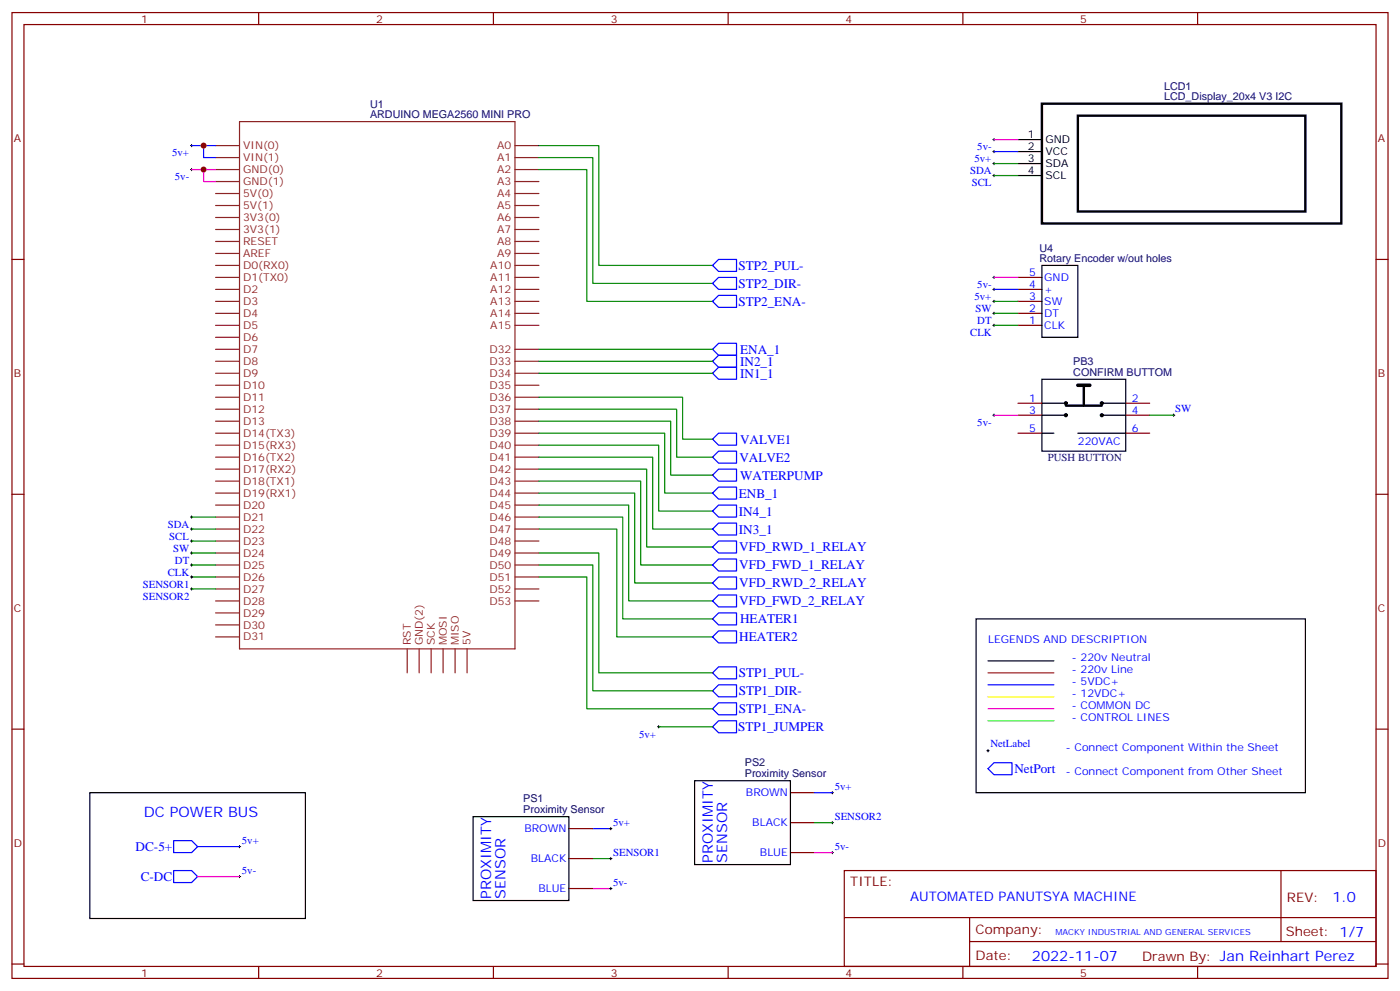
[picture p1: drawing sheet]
<svg xmlns="http://www.w3.org/2000/svg" width="412mm" height="292mm" viewBox="0 0 412 292" stroke-linecap="round" stroke-linejoin="round" font-family="sans-serif">
<g fill="none" stroke="#870000" stroke-width=".35">
<path d="M3.5 3.7h405.4v284.3h-405.4zM7.1 7.2h398.2v277.3h-398.2zM76.2 3.7v3.5M145.3 3.7v3.5M214.5 3.7v3.5M283.6 3.7v3.5M352.8 3.7v3.5M3.5 76.4h3.6M405.3 76.4h3.6M299.9 95.8h7M299.9 92.3h7M299.9 88.7h7"/>
<path d="M299.9 85.2h7M299.9 81.7h7M299.9 118.7h7M331.6 118.7h7.1M299.9 122.2h7M299.9 127.5h7M331.6 122.2h7.1M331.6 127.5h7.1M3.5 145.5h3.6M405.3 145.5h3.6M3.5 214.7h3.6M405.3 214.7h3.6"/>
<path d="M232.8 233.4h7.1M167.6 243.9h7M167.6 252.8h7M232.8 242.2h7.1M232.8 251h7.1M248.7 256.3h156.6v28.2h-156.6zM377.3 256.3v20.9M167.6 261.6h7M248.7 270.1h156.5M285.6 277.2h119.6M285.6 270.1v14.2M3.5 283.8h3.6"/>
<path d="M76.2 284.5v3.5M145.3 284.5v3.5M214.5 284.5v3.5M283.6 284.5v3.5M352.8 284.5v3.5M405.3 283.8h3.6"/>
</g>
<g fill="none" stroke="#8c2424" stroke-width=".35">
<path d="M70.6 35.8h81.1v155.2h-81.1zM63.5 53.4h7.1M63.5 57h7.1M63.5 46.4h7.1M63.5 49.9h7.1M63.5 42.9h7.1M151.7 53.4h7M151.7 57h7M151.7 46.4h7M151.7 49.9h7M151.7 42.9h7M63.5 78.1h7.1"/>
<path d="M63.5 67.6h7.1M63.5 64h7.1M63.5 60.5h7.1M63.5 71.1h7.1M63.5 74.6h7.1M151.7 78.1h7M151.7 67.6h7M151.7 64h7M151.7 60.5h7M151.7 71.1h7M151.7 74.6h7M63.5 81.7h7.1"/>
<path d="M63.5 99.3h7.1M63.5 92.3h7.1M63.5 88.7h7.1M63.5 85.2h7.1M63.5 95.8h7.1M151.7 81.7h7M151.7 92.3h7M151.7 88.7h7M151.7 85.2h7M151.7 95.8h7M63.5 109.9h7.1M63.5 106.4h7.1"/>
<path d="M63.5 102.8h7.1M63.5 113.4h7.1M63.5 116.9h7.1M151.7 109.9h7M151.7 106.4h7M151.7 102.8h7M151.7 113.4h7M151.7 116.9h7M63.5 120.5h7.1M63.5 124h7.1M63.5 134.6h7.1M63.5 138.1h7.1"/>
<path d="M63.5 127.5h7.1M63.5 131.1h7.1M151.7 120.5h7M151.7 124h7M151.7 134.6h7M151.7 138.1h7M151.7 127.5h7M151.7 131.1h7M63.5 141.6h7.1M63.5 145.2h7.1M63.5 155.8h7.1M63.5 152.2h7.1"/>
<path d="M63.5 148.7h7.1M63.5 159.3h7.1M151.7 141.6h7M151.7 145.2h7M151.7 155.8h7M151.7 152.2h7M151.7 148.7h7M151.7 159.3h7M63.5 162.8h7.1M63.5 173.4h7.1M63.5 169.9h7.1M63.5 166.3h7.1"/>
<path d="M63.5 176.9h7.1M151.7 162.8h7M151.7 173.4h7M151.7 169.9h7M151.7 166.3h7M151.7 176.9h7M63.5 184h7.1M63.5 180.4h7.1M63.5 187.5h7.1M119.9 191v7.1M123.5 191v7.1M127 191v7.1"/>
<path d="M130.5 191v7.1M134.1 191v7.1M137.6 191v7.1"/>
</g>
<path d="M306.9 30.5h88.2v35.3h-88.2zM317.5 34h67v28.3h-67zM314 119.4h10.6M319.3 113.4v6" fill="none" stroke="#000" stroke-width=".71"/>
<g fill="none" stroke="#000" stroke-width=".35">
<path d="M299.9 41.1h7M299.9 44.6h7M299.9 48.2h7M299.9 51.7h7M306.9 78.1h10.6v21.2h-10.6zM306.9 111.7h24.7v21.1h-24.7zM306.9 118.7h7.1M324.6 118.7h7M306.9 127.5h3.5M306.9 122.2h7.1M317.5 127.5h14.1M324.6 122.2h7"/>
<path d="M287.5 182.2h97v51.2h-97zM291 194.6h19.4M26.5 233.4h63.5v37h-63.5zM204.6 229.8h28.2v24.7h-28.2zM139.3 240.4h28.3v24.7h-28.3z"/>
</g>
<g fill="none" stroke="#008700" stroke-width=".35">
<path d="M158.7 49.9h14.2v38.8h37M158.7 46.4h15.9v37h35.3M158.7 42.9h17.7v35.2h33.5M292.8 48.2h7.1M292.8 51.7h7.1M292.8 88.7h7.1M292.8 92.3h7.1M292.8 95.8h7.1M158.7 116.9h42.4v12.4h8.8M158.7 102.8h51.2M158.7 106.4h51.2M158.7 109.9h51.2"/>
<path d="M158.7 127.5h37.1v17.7h14.1M158.7 131.1h35.3v19.4h15.9M158.7 134.6h33.6v21.2h17.6M158.7 138.1h31.8v22.9h19.4M158.7 124h38.9v15.9h12.3M158.7 120.5h40.6v14.1h10.6M338.7 122.2h7M56.4 152.2h7.1M56.4 155.8h7.1M56.4 159.3h7.1M158.7 141.6h30v24.7h21.2M158.7 145.2h28.3v26.4h22.9"/>
<path d="M158.7 148.7h26.5v28.2h24.7M158.7 152.2h24.7v30h26.5M158.7 155.8h23v31.7h28.2M56.4 169.9h7.1M56.4 173.4h7.1M56.4 162.8h7.1M56.4 166.3h7.1M158.7 162.8h17.7v35.3h33.5M158.7 166.3h15.9v37.1h35.3M158.7 169.9h14.2v38.8h37M194 214h15.9M174.6 252.8h5.3"/>
<path d="M239.9 242.2h5.3"/>
</g>
<g fill="none" stroke="#00f" stroke-width=".35">
<path d="M56.4 42.9h3.6M63.5 42.9h-3.5v3.5h3.5M292.8 44.6h7.1M209.9 78.1l1.8-1.7h5.3v3.5h-5.3zM209.9 88.7l1.8-1.7h5.3v3.5h-5.3zM209.9 83.4l1.8-1.7h5.3v3.5h-5.3zM292.8 85.2h7.1M209.9 106.4l1.8-1.8h5.3v3.5h-5.3zM209.9 102.8l1.8-1.7h5.3v3.5h-5.3zM209.9 109.9l1.8-1.8h5.3v3.6h-5.3zM209.9 139.9l1.8-1.8h5.3v3.5h-5.3zM209.9 134.6l1.8-1.8h5.3v3.5h-5.3z"/>
<path d="M209.9 129.3l1.8-1.8h5.3v3.6h-5.3zM209.9 145.2l1.8-1.8h5.3v3.5h-5.3zM209.9 150.5l1.8-1.8h5.3v3.5h-5.3zM211.7 154h5.3v3.5h-5.3l-1.8-1.7zM209.9 166.3l1.8-1.7h5.3v3.5h-5.3zM209.9 161l1.8-1.7h5.3v3.5h-5.3zM209.9 176.9l1.8-1.7h5.3v3.5h-5.3zM209.9 171.6l1.8-1.7h5.3v3.5h-5.3zM209.9 198.1l1.8-1.8h5.3v3.5h-5.3zM209.9 182.2l1.8-1.8h5.3v3.6h-5.3zM209.9 187.5l1.8-1.8h5.3v3.6h-5.3zM209.9 214l1.8-1.8h5.3v3.5h-5.3z"/>
<path d="M209.9 203.4l1.8-1.8h5.3v3.5h-5.3zM209.9 208.7l1.8-1.8h5.3v3.5h-5.3zM291 201.6h19.4M239.9 233.4h5.3M291 226.3l1.8-1.8h5.3v3.6h-5.3zM51.2 256.3h5.2l1.8 1.8-1.8 1.7h-5.2zM51.2 247.5h5.2l1.8 1.7-1.8 1.8h-5.2zM58.2 249.2h12.4M174.6 243.9h5.3"/>
</g>
<g fill="none" stroke="#000" stroke-width=".29">
<path d="M56.1 42.9h.7M56.1 49.9h.7M56.4 42.5v.7M56.4 49.6v.7M292.5 41.1h.7M292.5 44.6h.7M292.5 48.2h.7M292.5 51.7h.7M292.8 40.7v.8M292.8 44.3v.7M292.8 47.8v.7M292.8 51.3v.7"/>
<path d="M292.5 85.2h.7M292.5 81.7h.7M292.5 88.7h.7M292.5 92.3h.7M292.5 95.8h.7M292.8 81.3v.7M292.8 84.8v.7M292.8 88.4v.7M292.8 91.9v.7M292.8 95.4v.7M292.5 122.2h.7M292.8 121.9v.7"/>
<path d="M345.4 122.2h.7M345.7 121.9v.7M56.1 159.3h.7M56.1 152.2h.7M56.1 155.8h.7M56.4 151.9v.7M56.4 155.4v.7M56.4 158.9v.7M56.1 162.8h.7M56.1 166.3h.7M56.1 169.9h.7M56.1 173.4h.7"/>
<path d="M56.4 162.5v.7M56.4 166v.7M56.4 169.5v.7M56.4 173v.7M193.7 214h.7M194 213.6v.7M244.8 233.4h.7M245.2 233v.7M290.7 221h.7M291 220.7v.7M70.2 249.2h.7M70.2 258.1h.7"/>
<path d="M70.6 248.9v.7M70.6 257.7v.7M179.6 252.8h.7M179.6 243.9h.7M179.9 243.6v.7M179.9 252.4v.7M244.8 251h.7M244.8 242.2h.7M245.2 241.8v.7M245.2 250.6v.8M179.6 261.6h.7M179.9 261.2v.7"/>
</g>
<path d="M56.4 49.9h7.1M60 49.9v3.5h3.5M292.8 41.1h7.1M292.8 81.7h7.1M292.8 122.2h7.1M291 208.7h19.4M58.2 258.1h12.4M239.9 251h5.3M174.6 261.6h5.3" fill="none" stroke="#f0f" stroke-width=".35"/>
<path d="M317.5 113.4h3.5" fill="none" stroke="#000" stroke-width="1.1"/>
<g fill="#000" stroke="#000" stroke-width=".35">
<circle cx="314" cy="118.7" r=".44"/>
<circle cx="324.6" cy="118.7" r=".44"/>
<circle cx="314" cy="122.2" r=".44"/>
<circle cx="324.6" cy="122.2" r=".44"/>
</g>
<path d="M291 205.1h19.4" fill="none" stroke="#ff0" stroke-width=".35"/>
<path d="M291 198.1h19.4" fill="none" stroke="#f00" stroke-width=".35"/>
<path d="M291 212.2h19.4" fill="none" stroke="#0f0" stroke-width=".35"/>
<g fill="#c00">
<circle cx="60" cy="42.9" r=".88"/>
<circle cx="60" cy="49.9" r=".88"/>
</g>
<g font-size="4.2" fill="#00f">
<text x="42.3" y="240.4">DC POWER BUS</text>
<text x="210" y="254" transform="rotate(-90 210 254)">PROXIMITY</text>
<text x="214.2" y="254" transform="rotate(-90 214.2 254)">SENSOR</text>
<text x="144.7" y="264.6" transform="rotate(-90 144.7 264.6)">PROXIMITY</text>
<text x="148.9" y="264.6" transform="rotate(-90 148.9 264.6)">SENSOR</text>
<text x="392.5" y="265.6">1.0</text>
<text x="304" y="282.9">2022-11-07</text>
</g>
<g font-size="3.9" fill="#00f">
<text x="217.5" y="79.4">STP2_PUL-</text>
<text x="217.5" y="84.7">STP2_DIR-</text>
<text x="217.5" y="90">STP2_ENA-</text>
<text x="218" y="107.7">IN2_1</text>
<text x="218" y="104.1">ENA_1</text>
<text x="218" y="111.2">IN1_1</text>
<text x="218" y="130.6">VALVE1</text>
<text x="217.8" y="135.9">VALVE2</text>
<text x="218" y="141.2">WATERPUMP</text>
<text x="217.7" y="146.5">ENB_1</text>
<text x="217.7" y="151.8">IN4_1</text>
<text x="217.7" y="157.1">IN3_1</text>
<text x="217.7" y="162.2">VFD_RWD_1_RELAY</text>
<text x="217.8" y="167.5">VFD_FWD_1_RELAY</text>
<text x="217.8" y="172.9">VFD_RWD_2_RELAY</text>
<text x="217.7" y="178.2">VFD_FWD_2_RELAY</text>
<text x="218" y="183.5">HEATER1</text>
<text x="217.8" y="188.8">HEATER2</text>
<text x="217.7" y="199.4">STP1_PUL-</text>
<text x="217.7" y="204.6">STP1_DIR-</text>
<text x="217.7" y="209.9">STP1_ENA-</text>
<text x="217.4" y="215.2">STP1_JUMPER</text>
<text x="298.8" y="227.6">NetPort</text>
<text x="40" y="250.4">DC-5+</text>
<text x="41.5" y="259.3">C-DC</text>
<text x="268.1" y="265.1">AUTOMATED PANUTSYA MACHINE</text>
</g>
<g font-size="3.9" fill="#800">
<text x="250.5" y="260.9">TITLE:</text>
<text x="379.1" y="265.6">REV:</text>
<text x="287.4" y="275.1">Company:</text>
<text x="378.7" y="275.7">Sheet: 1/7</text>
<text x="287.4" y="282.8">Date:</text>
<text x="336.4" y="282.8">Drawn By: Jan Reinhart Perez</text>
</g>
<g font-size="3.2" fill="#800">
<text x="41.6" y="6.7">1</text>
<text x="110.8" y="6.7">2</text>
<text x="179.9" y="6.7">3</text>
<text x="249.1" y="6.7">4</text>
<text x="318.2" y="6.7">5</text>
<text x="4.1" y="41.8">A</text>
<text x="405.9" y="41.8">A</text>
<text x="4.1" y="110.9">B</text>
<text x="405.9" y="110.9">B</text>
<text x="4.1" y="180.1">C</text>
<text x="405.9" y="180.1">C</text>
<text x="4.1" y="249.2">D</text>
<text x="405.9" y="249.2">D</text>
<text x="41.6" y="287.5">1</text>
<text x="110.8" y="287.5">2</text>
<text x="179.9" y="287.5">3</text>
<text x="249.1" y="287.5">4</text>
<text x="318.2" y="287.5">5</text>
</g>
<g font-size="3.2" fill="#000080">
<text x="342.9" y="29.5">LCD_Display_20x4 V3 I2C</text>
<text x="342.9" y="26.5">LCD1</text>
<text x="109" y="34.7">ARDUINO MEGA2560 MINI PRO</text>
<text x="109" y="31.8">U1</text>
<text x="306.2" y="77.1">Rotary Encoder w/out holes</text>
<text x="306.2" y="74.1">U4</text>
<text x="316.2" y="107.4">PB3</text>
<text x="316.2" y="110.6">CONFIRM BUTTOM</text>
<text x="308.7" y="135.8">PUSH BUTTON</text>
<text x="219.4" y="225.6">PS2</text>
<text x="219.4" y="228.8">Proximity Sensor</text>
<text x="154.1" y="239.4">Proximity Sensor</text>
<text x="154.1" y="236.1">PS1</text>
</g>
<g font-size="3.2">
<text x="302.8" y="40.7">1</text>
<text x="302.8" y="44.3">2</text>
<text x="302.8" y="47.8">3</text>
<text x="308" y="42.2">GND</text>
<text x="308" y="45.7">VCC</text>
<text x="302.8" y="51.3">4</text>
<text x="308" y="49.2">SDA</text>
<text x="308" y="52.7">SCL</text>
</g>
<g font-size="3.2" fill="#00f">
<text x="50.7" y="46">5v+</text>
<text x="287.1" y="47.8">5v+</text>
<text x="287.9" y="44.3">5v-</text>
<text x="51.5" y="53.1">5v-</text>
<text x="285.8" y="51.3">SDA</text>
<text x="286.2" y="54.9">SCL</text>
<text x="303.1" y="81.3">5</text>
<text x="307.6" y="82.7">GND</text>
<text x="287.1" y="88.4">5v+</text>
<text x="287.9" y="84.8">5v-</text>
<text x="303.1" y="88.4">3</text>
<text x="303.1" y="84.8">4</text>
<text x="307.6" y="89.8">SW</text>
<text x="307.6" y="86.3">+</text>
<text x="287.4" y="91.9">SW</text>
<text x="287.9" y="95.4">DT</text>
<text x="303.1" y="95.4">1</text>
<text x="303.1" y="91.9">2</text>
<text x="307.6" y="93.3">DT</text>
<text x="285.8" y="99">CLK</text>
<text x="307.6" y="96.8">CLK</text>
<text x="303.1" y="118.4">1</text>
<text x="333.4" y="118.4">2</text>
<text x="287.9" y="125.4">5v-</text>
<text x="303.1" y="121.9">3</text>
<text x="333.4" y="121.9">4</text>
<text x="346.2" y="121.4">SW</text>
<text x="303.1" y="127.2">5</text>
<text x="317.5" y="131.1">220VAC</text>
<text x="333.4" y="127.2">6</text>
<text x="49.4" y="155.4">SDA</text>
<text x="49.9" y="158.9">SCL</text>
<text x="51" y="162.5">SW</text>
<text x="51.5" y="166">DT</text>
<text x="42.1" y="173">SENSOR1</text>
<text x="49.4" y="169.5">CLK</text>
<text x="42.1" y="176.5">SENSOR2</text>
<text x="291" y="189.3">LEGENDS AND DESCRIPTION</text>
<text x="315.7" y="194.6">- 220v Neutral</text>
<text x="315.7" y="198.1">- 220v Line</text>
<text x="315.7" y="201.6">- 5VDC+</text>
<text x="315.7" y="205.1">- 12VDC+</text>
<text x="315.7" y="208.7">- COMMON DC</text>
<text x="315.7" y="212.2">- CONTROL LINES</text>
<text x="188.3" y="217.1">5v+</text>
<text x="291.7" y="220">NetLabel</text>
<text x="314" y="221">- Connect Component Within the Sheet</text>
<text x="245.9" y="232.5">5v+</text>
<text x="314" y="228.1">- Connect Component from Other Sheet</text>
<text x="219.7" y="234.4">BROWN</text>
<text x="154.5" y="245">BROWN</text>
<text x="180.6" y="243.1">5v+</text>
<text x="221.6" y="243.2">BLACK</text>
<text x="245.9" y="241.3">SENSOR2</text>
<text x="71.3" y="248.4">5v+</text>
<text x="180.6" y="251.9">SENSOR1</text>
<text x="245.9" y="250.1">5v-</text>
<text x="71.3" y="257.2">5v-</text>
<text x="156.3" y="253.8">BLACK</text>
<text x="223.9" y="252.1">BLUE</text>
<text x="158.6" y="262.6">BLUE</text>
<text x="180.6" y="260.7">5v-</text>
</g>
<g font-size="3.2" fill="#8d2323">
<text x="71.6" y="43.9">VIN(0)</text>
<text x="71.6" y="47.4">VIN(1)</text>
<text x="146.5" y="47.4">A1</text>
<text x="146.5" y="43.9">A0</text>
<text x="71.6" y="51">GND(0)</text>
<text x="146.5" y="51">A2</text>
<text x="71.6" y="54.5">GND(1)</text>
<text x="71.6" y="58">5V(0)</text>
<text x="146.5" y="58">A4</text>
<text x="146.5" y="54.5">A3</text>
<text x="71.6" y="61.6">5V(1)</text>
<text x="71.6" y="65.1">3V3(0)</text>
<text x="146.5" y="65.1">A6</text>
<text x="146.5" y="61.6">A5</text>
<text x="71.6" y="68.6">3V3(1)</text>
<text x="146.5" y="68.6">A7</text>
<text x="71.6" y="72.1">RESET</text>
<text x="71.6" y="75.7">AREF</text>
<text x="146.5" y="72.1">A8</text>
<text x="146.5" y="75.7">A9</text>
<text x="71.6" y="82.7">D1(TX0)</text>
<text x="71.6" y="79.2">D0(RX0)</text>
<text x="144.4" y="82.7">A11</text>
<text x="144.4" y="79.2">A10</text>
<text x="71.6" y="89.8">D3</text>
<text x="71.6" y="86.3">D2</text>
<text x="144.4" y="89.8">A13</text>
<text x="144.4" y="86.3">A12</text>
<text x="71.6" y="93.3">D4</text>
<text x="144.4" y="93.3">A14</text>
<text x="71.6" y="100.4">D6</text>
<text x="71.6" y="96.8">D5</text>
<text x="144.4" y="96.8">A15</text>
<text x="71.6" y="107.4">D8</text>
<text x="71.6" y="103.9">D7</text>
<text x="144.2" y="107.4">D33</text>
<text x="144.2" y="103.9">D32</text>
<text x="71.6" y="110.9">D9</text>
<text x="144.2" y="110.9">D34</text>
<text x="71.6" y="114.5">D10</text>
<text x="71.6" y="118">D11</text>
<text x="144.2" y="118">D36</text>
<text x="144.2" y="114.5">D35</text>
<text x="71.6" y="121.5">D12</text>
<text x="71.6" y="125.1">D13</text>
<text x="144.2" y="125.1">D38</text>
<text x="144.2" y="121.5">D37</text>
<text x="71.6" y="128.6">D14(TX3)</text>
<text x="144.2" y="128.6">D39</text>
<text x="71.6" y="135.6">D16(TX2)</text>
<text x="71.6" y="132.1">D15(RX3)</text>
<text x="144.2" y="132.1">D40</text>
<text x="144.2" y="135.6">D41</text>
<text x="71.6" y="142.7">D18(TX1)</text>
<text x="71.6" y="139.2">D17(RX2)</text>
<text x="144.2" y="139.2">D42</text>
<text x="144.2" y="142.7">D43</text>
<text x="71.6" y="146.2">D19(RX1)</text>
<text x="71.6" y="149.8">D20</text>
<text x="144.2" y="149.8">D45</text>
<text x="144.2" y="146.2">D44</text>
<text x="71.6" y="153.3">D21</text>
<text x="144.2" y="153.3">D46</text>
<text x="71.6" y="156.8">D22</text>
<text x="71.6" y="160.3">D23</text>
<text x="144.2" y="160.3">D48</text>
<text x="144.2" y="156.8">D47</text>
<text x="71.6" y="163.9">D24</text>
<text x="71.6" y="167.4">D25</text>
<text x="144.2" y="167.4">D50</text>
<text x="144.2" y="163.9">D49</text>
<text x="71.6" y="170.9">D26</text>
<text x="144.2" y="170.9">D51</text>
<text x="71.6" y="174.4">D27</text>
<text x="71.6" y="178">D28</text>
<text x="144.2" y="174.4">D52</text>
<text x="144.2" y="178">D53</text>
<text x="71.6" y="185">D30</text>
<text x="71.6" y="181.5">D29</text>
<text x="71.6" y="188.6">D31</text>
<text x="121" y="190" transform="rotate(-90 121 190)">RST</text>
<text x="124.5" y="190" transform="rotate(-90 124.5 190)">GND(2)</text>
<text x="128.1" y="190" transform="rotate(-90 128.1 190)">SCK</text>
<text x="131.6" y="190" transform="rotate(-90 131.6 190)">MOSI</text>
<text x="135.1" y="190" transform="rotate(-90 135.1 190)">MISO</text>
<text x="138.6" y="190" transform="rotate(-90 138.6 190)">5V</text>
</g>
<text font-size="2.5" fill="#00f" x="310.9" y="275.1">MACKY INDUSTRIAL AND GENERAL SERVICES</text>
</svg>
